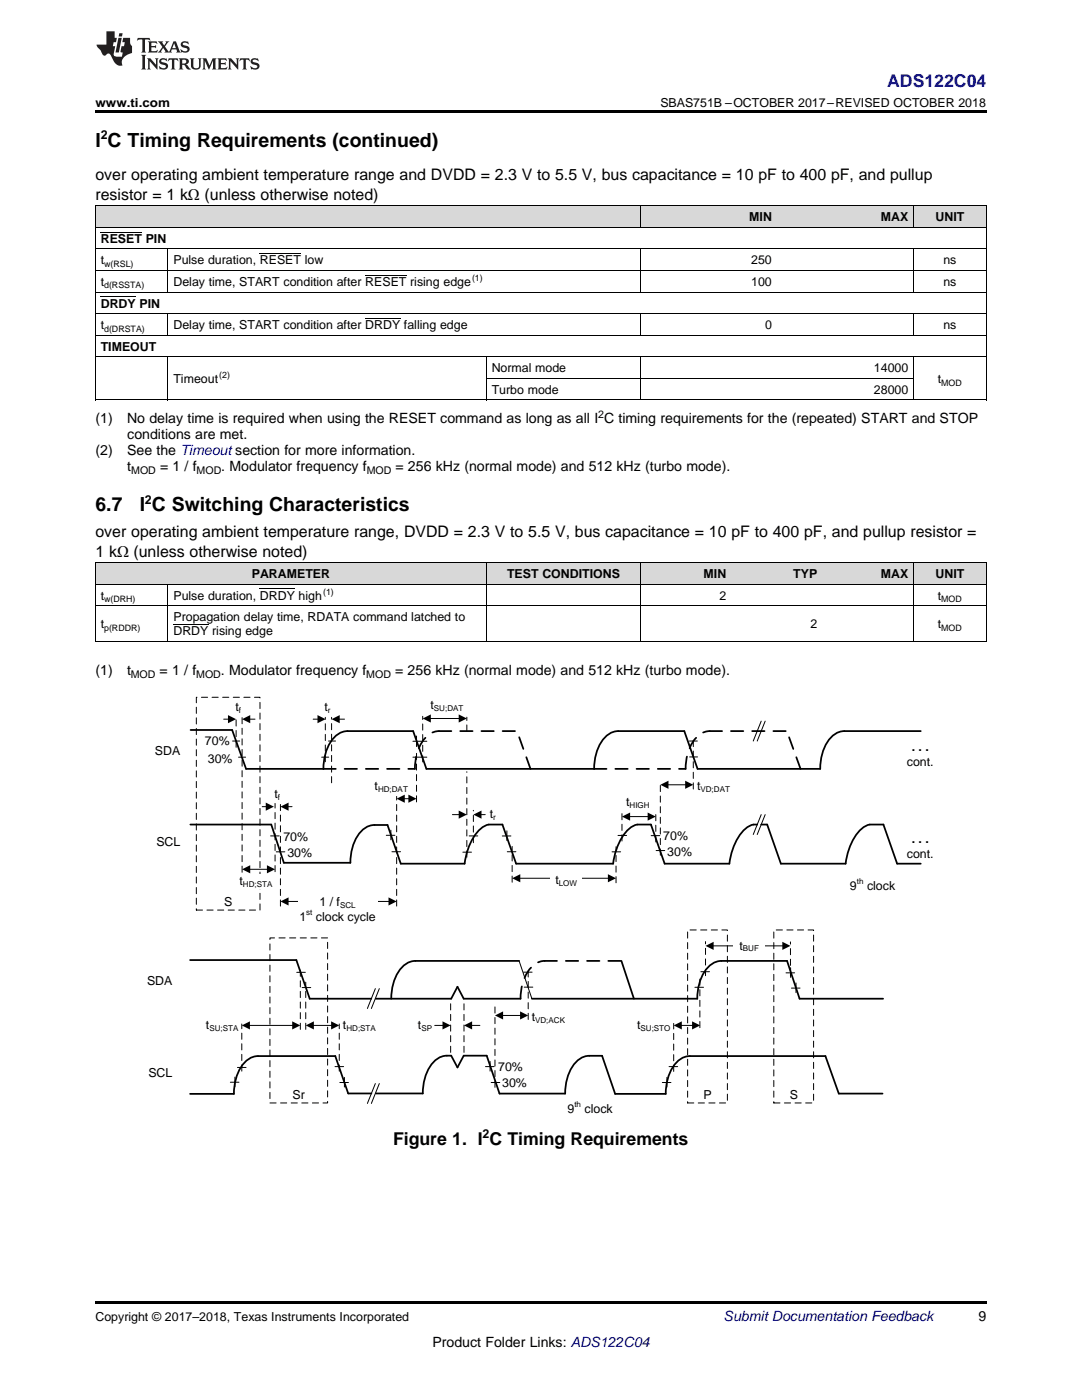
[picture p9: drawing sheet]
<svg xmlns="http://www.w3.org/2000/svg" width="216mm" height="279mm" viewBox="0 0 216 279" stroke-linecap="round" stroke-linejoin="round" font-family="sans-serif">
<g fill="#d8d8d8">
<path d="M19 112.4h14.5v4.3h-14.5z"/>
<path d="M33.5 112.4h63.5v4.3h-63.5z"/>
<path d="M97 112.4h30.9v4.3h-30.9z"/>
<path d="M127.9 112.4h18.1v4.3h-18.1z"/>
<path d="M146 112.4h18.2v4.3h-18.2z"/>
<path d="M164.2 112.4h18.1v4.3h-18.1z"/>
<path d="M182.3 112.4h14.5v4.3h-14.5z"/>
<path d="M19 41.1h14.5v4.3h-14.5z"/>
<path d="M33.5 41.1h63.5v4.3h-63.5z"/>
<path d="M97 41.1h30.9v4.3h-30.9z"/>
<path d="M127.9 41.1h27.2v4.3h-27.2z"/>
<path d="M155.1 41.1h27.2v4.3h-27.2z"/>
<path d="M182.3 41.1h14.5v4.3h-14.5z"/>
</g>
<path d="M19 259.7h177.8v.5h-177.8z" fill="#000"/>
<path d="M38 145.7h8.3l2.8 7.7h15.4a8 8 0 0 1 3.3-7.1l1.5-.4h13.1l2.7 7.5h33.5a8 8 0 0 1 3.2-7.1l1.6-.4h13.1l2.7 7.5h24.5a8 8 0 0 1 3.3-7.1l1.5-.4h15.2M38 164.6h16.1l2.5 7.6h13.3a8 8 0 0 1 3.3-7.2l1.5-.4h2.6l2.7 7.8h12.7a10.9 10.9 0 0 1 3.5-7.3l1.3-.5h2.8l2.7 7.8h19.3a10.9 10.9 0 0 1 3.6-7.3l1.3-.5h2.7l2.7 7.8h12.9a10.9 10.9 0 0 1 3.6-7.3l1.2-.5h.8M153.1 164.6l2.7 7.8h12.9a10.9 10.9 0 0 1 3.5-7.3l1.3-.5h2.8l2.7 7.8h4.7M37.9 191.6h21.2l2.7 7.7h12.3M75 199.3h15l1.3-2.4 1.2 2.4h11.4M103.6 191.8h-20.7a4.6 4.6 0 0 0-3.9 3.1 10.6 10.6 0 0 0-.9 4.4M106.1 199.3h33a8 8 0 0 1 3.3-7.1l1.5-.4h13.2l2.4 7.5h16.7M124 191.8l2.5 7.5M74.1 218.2h-4.6l-2.6-7.4h-15.4a4.6 4.6 0 0 0-3.9 3.1 10.6 10.6 0 0 0-.9 4.4h-8.8M75 218.2h9.4a8 8 0 0 1 3.3-7.1l.7-.3 1.6-.1 1.3 2.3 1.2-2.3h4.6l2.6 7.6h13.1a8 8 0 0 1 3.3-7.2l1.5-.4h2.5l2.6 7.6h10.1a8 8 0 0 1 3.3-7.2l1.5-.3h27.1l2.7 7.5h8.7" fill="none" stroke="#000" stroke-width=".35"/>
<path d="M64.5 153.4h18.3M82.8 153.4a8 8 0 0 1 3.3-7.1l1.5-.4M87.6 145.9h15.6M105.9 153.4l-2.7-7.5M118.6 153.4h18.2M136.8 153.4a8 8 0 0 1 3.3-7.1l1.5-.4M141.6 145.9h15.4M159.7 153.4l-2.7-7.5M103.9 199.3a8 8 0 0 1 3.3-7.1l1.5-.4M108.7 191.8h15.3" fill="none" stroke="#000" stroke-width=".35" stroke-dasharray="2.5 1.8"/>
<g fill="none" stroke="#000" stroke-width=".2">
<path d="M59.2 194h1.7M60.3 197.1h1.7M103.6 191.8l2.5 7.5M138.7 197h1.7M139.8 193.9h1.8M142.2 188.8h14.1M156.8 194.2h1.8M157.8 193.1v2M157.9 197.2h1.7M158.8 196.2v1.9M46 216h1.7M46.9 215v1.9"/>
<path d="M47.4 213h1.7M49.7 204.6h8.8M62.4 204.6h3.9M66.8 212.9h1.8M67.8 216h1.7M68.7 215v1.9M86.7 204.6h1.8M94 204.6h1.8M96.9 212.9h1.7M97.8 211.8v2M98 216h1.7M100.2 202.7h3.8"/>
<path d="M132.2 216h1.7M133.1 215v1.9M133.5 212.9h1.7M135.8 204.6h2.5"/>
</g>
<g fill="none" stroke="#000" stroke-width=".2" stroke-dasharray="1.2 .9">
<path d="M47.1 149.1v-6M64.9 152v-8.8M66.2 156.2v-13M84.3 152.1v-9.1M138.3 157.5v-10.4M48.3 174.1v-31M54.9 174v-13.7M83.1 160v-9.7M93.2 171.1v-17.1M94.5 168.2v-6.5M102.2 176.1v-7.2M122.9 176.2v-7.2"/>
<path d="M124.1 167.8v-5.7M130.9 168v-5.7M131.8 170.7v-14.7M53.9 187.2h11.5v32.9h-11.5zM56 180.8v-20.5M79.1 180.8v-21.9M137.2 185.6h7.9v34.5h-7.9zM140.8 194.7v-6.8M154.4 185.6h7.9v34.5h-7.9zM157.7 194.8v-6.8M48.2 213.8v-9.4M59.9 205.4v-12.3"/>
<path d="M61 205.4v-9.4M67.7 213.8v-9.4M89.9 210v-9.8M92.6 210v-9.8M98.8 217v-16.8M105.4 203.5v-10.5M134.4 213.8v-9.6M139.7 205.1v-9.9"/>
</g>
<path d="M140.8 188.8l1.6-.8v1.6zM156.1 188l1.6 .8-1.6 .8zM48.2 204.6l1.7-.8v1.7zM58.3 203.8l1.6 .8-1.6 .9zM61 204.6l1.6-.8v1.7zM66.1 203.8l1.6 .8-1.6 .9zM88.3 203.8l1.6 .8-1.6 .9zM92.6 204.6l1.6-.8v1.7zM98.8 202.7l1.6-.9v1.7zM103.8 201.8l1.6 .9-1.6 .8zM134.4 204.6l1.6-.8v1.7zM138.1 203.8l1.6 .8-1.6 .9z" fill="#000"/>
<path d="M146.3 186.8h6.4v4h-6.4z" fill-rule="evenodd" fill="#fff"/>
<path d="M77.1 166.7h1.7M78 165.7v1.9M78.2 170h1.7M92.4 170.1h1.7M93.6 166.8h1.7M100.2 166.8h1.7M101.1 165.8v1.9M101.2 170h1.7M103.6 175.3h17.9" fill="none" stroke="#000" stroke-width=".2"/>
<path d="M102.2 175.3l1.6-.8v1.6zM121.3 174.5l1.6 .8-1.6 .8z" fill="#000"/>
<path d="M109.8 173.7h6.4v4h-6.4z" fill-rule="evenodd" fill="#fff"/>
<path d="M57.4 179.9h20.3M122.1 170h1.7M123.3 166.7h1.7M129.9 166.8h1.8M130.9 169.7h1.7M104.5 194h1.7M104.6 197h1.7" fill="none" stroke="#000" stroke-width=".2"/>
<path d="M77.5 179.1l1.6 .8-1.6 .8zM56 179.9l1.6-.8v1.6z" fill="#000"/>
<path d="M59.4 179.6h15.9v4h-15.9z" fill-rule="evenodd" fill="#fff"/>
<g fill="none" stroke="#000" stroke-width=".2">
<path d="M44.6 143.5h1.1M46.4 147.9h1.4M47.6 151.1h1.4M49.7 143.5h1.2M62.5 143.5h1.1M64.2 151.1h1.4M65.5 147.9h1.5M67.6 143.5h1.1M80.6 159.4h1.1M82.4 151.1h2.8M82.4 147.9h2.8M83.1 146.9v2.1"/>
<path d="M85.8 143.4h5.9M133.2 156.6h3.7M137.6 147.9h1.5M137.6 151.1h1.6M49.7 173.5h3.8M52.3 161h.9M54 166.8h1.7M55.1 170h1.7M57.4 161h.9M90.3 162.6h1.4M95.9 162.6h.9M125.5 163h3.9"/>
</g>
<g fill="#000">
<path d="M45.5 142.7l1.6 .8-1.6 .8zM48.3 143.5l1.6-.8v1.6zM63.4 142.7l1.6 .8-1.6 .8zM66.2 143.5l1.6-.8v1.6zM81.5 158.6l1.6 .8-1.6 .8zM84.3 143.4l1.7-.8v1.6zM91.5 142.6l1.7 .8-1.7 .8zM131.8 156.6l1.6-.8v1.6zM136.7 155.8l1.6 .8-1.6 .8zM48.3 173.5l1.6-.8v1.6zM53 160.2l1.7 .8-1.7 .8zM53.3 172.7l1.6 .8-1.6 .8z"/>
<path d="M56 161l1.6-.8v1.6zM79.1 159.4l1.7-.8v1.6zM91.5 161.8l1.7 .8-1.7 .8zM94.5 162.6l1.6-.8v1.6zM124.1 163l1.6-.8v1.6zM129.2 162.2l1.7 .8-1.7 .8z"/>
</g>
<path d="M39.2 139.2h12.7v42.4h-12.7zM93.2 145.9v-2.8" fill="none" stroke="#000" stroke-width=".2" stroke-dasharray="1.2 .9"/>
<path d="M47.3 174.4h7.5v2.9h-7.5z" fill-rule="evenodd" fill="#fff"/>
<g fill="none" stroke="#000" stroke-width=".2">
<path d="M19 58.3h177.8M19 54h177.8M19 49.7h177.8M19 45.4h177.8M19 41.1h177.8M19.1 41.1v38.8M33.5 49.7v8.6M127.8 41.1v4.3M127.8 49.7v8.6M182.3 41.1v4.3M182.3 49.7v8.6M196.8 41.1v38.8"/>
<path d="M19 79.8h177.8M19 71.2h177.8M19 66.9h177.8M19 62.6h177.8M33.5 62.7v4.3M33.5 71.3v8.6M97 71.3v8.6M97 75.5h85.3M127.8 62.7v4.3M127.8 71.3v8.6M182.3 62.7v4.3M182.3 71.3v8.6"/>
<path d="M19 116.6h177.8M19 112.3h177.8M19.1 112.3v15.8M33.5 116.6v11.5M97 112.3v15.8M127.8 112.3v15.8M182.3 112.3v15.8M196.8 112.3v15.8M19 128h177.8M19 120.9h177.8M151.9 143.9l-1.6 4M152.7 143.9l-1.6 4"/>
<path d="M151.9 162.6l-1.6 3.9M152.7 162.6l-1.6 3.9M74.9 197.3l-1.6 4M75.7 197.3l-1.6 4M74.9 216.2l-1.6 4M75.7 216.2l-1.6 4"/>
</g>
<path d="M151.9 164.6h1.2" fill="none" stroke="#000" stroke-width=".35"/>
<path d="M19 22h177.8v.5h-177.8zM19 128.1h.2zM96.9 128.1h.1zM127.8 128.1h.1zM182.2 128.1h.1zM196.7 128.1h.1z" fill="#000"/>
<g fill="#231f20">
<path d="M27.5 7.6l-.1 .5 .4-.2h.6v.1v2.1l-.2 .4h1l-.3-.4v-2.1l.1-.1h.5l.5 .2-.2-.5zM29.5 8.3l.2 .3v1.5l-.2 .4h1.8l.2-.6a1.04 1.04 0 0 1-1.3 .2v-.7h.6l.3 .2v-.6l-.3 .2h-.6v-.6l.8-.1 .4 .3-.2-.5zM31.5 8.3l.9 1.1-.9 1.1h.8l-.2-.2 .5-.7 .4 .7-.2 .2h1.5l-.1-.2 .1-.4h.9l.1 .4-.2 .2h1l-.3-.3-.7-1.9h-.5l-.9 2-.8-1 .9-1h-.8l.1 .3-.3 .5-.4-.6 .2-.2zM34.7 8.6l.4 1h-.7zM36.3 8.4a.63 .63 0 0 0-.2 .7 .63 .63 0 0 0 .6 .4l.6 .2 .1 .2a.75 .75 0 0 1-.7 .4 .75 .75 0 0 1-.6-.5l.1 .7 .1-.1a1.11 1.11 0 0 0 1.5-.6 1.13 1.13 0 0 0-1.2-.8l-.1-.4a1.04 1.04 0 0 1 1.2 .2l-.2-.5-.1 .1-.5-.2zM28.2 10.9l.2 .4v2.2l-.2 .4h1l-.3-.4v-2.2l.3-.4zM29.3 11.6l.3 .4v1.5l-.3 .4h.8l-.2-.4v-1.3l1.5 1.7v-1.9l.2-.4h-.7l.2 .4v.9l-1.1-1.3zM32 11.8a.62 .62 0 0 0-.2 .7 .62 .62 0 0 0 .6 .4l.6 .1 .1 .3a.76 .76 0 0 1-.7 .3 .76 .76 0 0 1-.6-.4l.1 .7 .1-.1a1.11 1.11 0 0 0 1.5-.6 1.13 1.13 0 0 0-1.2-.8l-.1-.4a1.04 1.04 0 0 1 1.2 .2l-.2-.6-.1 .1-.5-.1zM33.7 11.6l-.2 .6a.61 .61 0 0 1 .8-.3v1.6l-.2 .4h.9l-.2-.4v-1.6a.63 .63 0 0 1 .8 .3l-.2-.6zM35.6 11.6l.3 .4v1.5l-.3 .4h1l-.2-.2v-.8l.5 .2a.76 .76 0 0 0 1.2 .7l-1-1a.58 .58 0 0 0 .6-.5 .58 .58 0 0 0-.5-.6zM36.4 11.9h.1a.45 .45 0 0 1 .5 .1 .45 .45 0 0 1 .1 .5l-.7 .2zM37.9 11.6l.2 .2a2.17 2.17 0 0 0 .3 1.9 .99 .99 0 0 0 1.6-.6v-1.1l.2-.4h-.7l.2 .2a1.92 1.92 0 0 1-.2 1.8 .6 .6 0 0 1-.9-.5v-1.1l.2-.4zM40.4 11.6l.2 .4v1.5l-.2 .4h.7l-.2-.4v-1.4l.8 1.8 .8-1.8v1.4l-.2 .4h.9l-.2-.4v-1.5l.2-.4h-.8l-.6 1.5-.6-1.5zM43.4 11.6l.2 .4v1.5l-.2 .4h1.8l.2-.6a1.04 1.04 0 0 1-1.3 .1v-.6h.5l.4 .2v-.6l-.4 .2h-.5v-.7h.8l.3 .3-.1-.6zM45.5 11.6l.2 .4v1.5l-.2 .4h.7l-.2-.4v-1.3l1.5 1.7v-1.9l.2-.4h-.7l.2 .4v.9l-1.1-1.3zM47.9 11.6l-.1 .6a.61 .61 0 0 1 .8-.3v1.6l-.3 .4h1l-.3-.4 .1-1.6a.63 .63 0 0 1 .7 .3l-.1-.6zM50.2 11.8a.62 .62 0 0 0-.2 .7 .62 .62 0 0 0 .6 .4l.6 .1 .2 .3a.76 .76 0 0 1-.8 .3 .76 .76 0 0 1-.6-.4l.1 .7 .2-.1a1.11 1.11 0 0 0 1.5-.6 1.13 1.13 0 0 0-1.3-.8l-.1-.4a1.04 1.04 0 0 1 1.2 .2l-.1-.6-.2 .1-.5-.1z"/>
<path d="M21.2 6.3v2.6h-1.9l.1 .4 .7 .9a.91 .91 0 0 0 1 .8 .56 .56 0 0 1 .5-.3 .56 .56 0 0 1 .5 .3l.4 .8a1.53 1.53 0 0 0 1.9 1.2 1.54 1.54 0 0 1 1-2.1l.9-.3v-1.4a1.52 1.52 0 0 1-.3-1.6h-1.4l-.2 .8h.5l-.2 .8h-.4l-.2 1v.2l.4 .1-.2 .8a1.93 1.93 0 0 1-1.6-.3l.3-1.8h-.5l.2-.8h.4l.2-.8h-.4v-1.3zM23.6 7.6l-.6 2.9h.7l.6-2.9zM23.8 6.6l-.1 .7h.6l.2-.7z"/>
</g>
<path d="M20.1 59.2h7M20.1 46.3h8.2M51.9 50.6h8.2M72.9 54.9h8.2M72.9 63.5h7M51.9 117.5h6.9M34.6 124.7h7" fill="none" stroke="#000" stroke-width=".2"/>
<g font-size="3.9">
<text x="19" y="29.3">I C Timing Requirements (continued)</text>
<text x="19" y="102.1">6.7</text>
<text x="27.9" y="102.1">I C Switching Characteristics</text>
</g>
<text font-size="3.5" fill="#00f" x="177" y="17.3">ADS122C04</text>
<text font-size="3.5" x="78.4" y="228.4">Figure 1. I C Timing Requirements</text>
<g font-size="3.2">
<text x="19" y="36">over operating ambient temperature range and DVDD = 2.3 V to 5.5 V, bus capacitance = 10 pF to 400 pF, and pullup</text>
<text x="19" y="39.9">resistor = 1 kΩ (unless otherwise noted)</text>
<text x="19" y="107.2">over operating ambient temperature range, DVDD = 2.3 V to 5.5 V, bus capacitance = 10 pF to 400 pF, and pullup resistor =</text>
<text x="19" y="111.1">1 kΩ (unless otherwise noted)</text>
</g>
<g font-size="2.8">
<text x="19" y="84.5">(1)</text>
<text x="25.4" y="84.5">No delay time is required when using the RESET command as long as all I C timing requirements for the (repeated) START and STOP</text>
<text x="25.4" y="87.6">conditions are met.</text>
<text x="19" y="90.8">(2)</text>
<text x="25.4" y="90.8">See the Timeout section for more information.</text>
<text x="25.4" y="94">t</text>
<text x="31.9" y="94">= 1 / f</text>
<text x="44.2" y="94">. Modulator frequency f</text>
<text x="78.9" y="94">= 256 kHz (normal mode) and 512 kHz (turbo mode).</text>
<text x="19" y="134.8">(1)</text>
<text x="25.4" y="134.8">t</text>
<text x="31.9" y="134.8">= 1 / f</text>
<text x="44.1" y="134.8">. Modulator frequency f</text>
<text x="78.8" y="134.8">= 256 kHz (normal mode) and 512 kHz (turbo mode).</text>
<text x="195.3" y="263.6">9</text>
<text x="86.3" y="268.9">Product Folder Links: ADS122C04</text>
</g>
<text font-size="2.8" fill="#0000c8" x="144.4" y="263.6">Submit Documentation Feedback</text>
<g font-size="2.5">
<text x="19" y="21.4">www.ti.com</text>
<text x="131.8" y="21.4">SBAS751B –OCTOBER 2017–REVISED OCTOBER 2018</text>
<text x="20.1" y="27.7">2</text>
<text x="149.5" y="44.2">MIN</text>
<text x="175.8" y="44.2">MAX</text>
<text x="186.7" y="44.2">UNIT</text>
<text x="20.1" y="48.5">RESET PIN</text>
<text x="20.1" y="52.8">t</text>
<text x="34.6" y="52.8">Pulse duration, RESET low</text>
<text x="149.9" y="52.8">250</text>
<text x="188.2" y="52.8">ns</text>
<text x="20.1" y="57.1">t</text>
<text x="34.6" y="57.1">Delay time, START condition after RESET rising edge</text>
<text x="149.9" y="57.1">100</text>
<text x="188.2" y="57.1">ns</text>
<text x="20.1" y="61.4">DRDY PIN</text>
<text x="20.1" y="65.7">t</text>
<text x="34.6" y="65.7">Delay time, START condition after DRDY falling edge</text>
<text x="152.6" y="65.7">0</text>
<text x="188.2" y="65.7">ns</text>
<text x="20.1" y="70">TIMEOUT</text>
<text x="34.6" y="76.4">Timeout</text>
<text x="98.1" y="74.3">Normal mode</text>
<text x="174.4" y="74.3">14000</text>
<text x="187.1" y="76.4">t</text>
<text x="98.1" y="78.6">Turbo mode</text>
<text x="174.4" y="78.6">28000</text>
<text x="28.9" y="100.5">2</text>
<text x="20.1" y="119.7">t</text>
<text x="34.6" y="119.7">Pulse duration, DRDY high</text>
<text x="50.2" y="115.4">PARAMETER</text>
<text x="101.2" y="115.4">TEST CONDITIONS</text>
<text x="140.4" y="115.4">MIN</text>
<text x="143.6" y="119.7">2</text>
<text x="158.3" y="115.4">TYP</text>
<text x="175.8" y="115.4">MAX</text>
<text x="186.7" y="115.4">UNIT</text>
<text x="187.1" y="119.7">t</text>
<text x="20.1" y="125.4">t</text>
<text x="34.6" y="124">Propagation delay time, RDATA command latched to</text>
<text x="161.7" y="125.4">2</text>
<text x="187.1" y="125.4">t</text>
<text x="34.6" y="126.8">DRDY rising edge</text>
<text x="47" y="141.9">t</text>
<text x="64.8" y="141.9">t</text>
<text x="85.9" y="141.5">t</text>
<text x="40.9" y="148.6">70%</text>
<text x="181.9" y="149.9">. . .</text>
<text x="30.9" y="150.6">SDA</text>
<text x="41.5" y="152.2">30%</text>
<text x="181" y="152.9">cont.</text>
<text x="54.8" y="159.3">t</text>
<text x="74.7" y="157.8">t</text>
<text x="124.9" y="160.9">t</text>
<text x="139.1" y="157.8">t</text>
<text x="56.5" y="167.9">70%</text>
<text x="97.7" y="163.3">t</text>
<text x="132.4" y="167.7">70%</text>
<text x="31.2" y="168.9">SCL</text>
<text x="57.3" y="171">30%</text>
<text x="133.1" y="170.8">30%</text>
<text x="181" y="171.1">cont.</text>
<text x="181.9" y="168.2">. . .</text>
<text x="47.8" y="176.6">t</text>
<text x="110.8" y="176.4">t</text>
<text x="169.6" y="177.6">9</text>
<text x="173" y="177.6">clock</text>
<text x="44.7" y="180.8">S</text>
<text x="59.7" y="183.8">1</text>
<text x="63" y="183.8">clock cycle</text>
<text x="63.7" y="180.9">1 / f</text>
<text x="147.6" y="189.5">t</text>
<text x="29.3" y="196.6">SDA</text>
<text x="106.1" y="203.8">t</text>
<text x="41.1" y="205.4">t</text>
<text x="68.4" y="205.4">t</text>
<text x="83.4" y="205.4">t</text>
<text x="127.1" y="205.4">t</text>
<text x="29.6" y="214.9">SCL</text>
<text x="99.4" y="213.7">70%</text>
<text x="58.4" y="219.3">Sr</text>
<text x="100.2" y="216.9">30%</text>
<text x="140.3" y="219.3">P</text>
<text x="157.6" y="219.3">S</text>
<text x="96.3" y="227">2</text>
<text x="113.2" y="222">9</text>
<text x="116.6" y="222">clock</text>
<text x="19" y="263.6">Copyright © 2017–2018, Texas Instruments Incorporated</text>
</g>
<g font-size="2.1">
<text x="119.3" y="83.3">2</text>
<text x="26.2" y="94.5">MOD</text>
<text x="39.2" y="94.5">MOD</text>
<text x="73.2" y="94.5">MOD</text>
<text x="26.1" y="135.3">MOD</text>
<text x="39.2" y="135.3">MOD</text>
<text x="73.1" y="135.3">MOD</text>
</g>
<g font-size="1.8">
<text x="20.8" y="53.3">w(RSL)</text>
<text x="20.8" y="57.6">d(RSSTA)</text>
<text x="94.2" y="56.1">(1)</text>
<text x="20.8" y="66.2">d(DRSTA)</text>
<text x="43.7" y="75.5">(2)</text>
<text x="187.8" y="76.9">MOD</text>
<text x="64.5" y="118.7">(1)</text>
<text x="20.8" y="120.2">w(DRH)</text>
<text x="20.8" y="125.9">p(RDDR)</text>
<text x="187.8" y="120.2">MOD</text>
<text x="187.8" y="125.9">MOD</text>
</g>
<g font-size="1.6">
<text x="47.7" y="142.2">f</text>
<text x="65.4" y="142.2">r</text>
<text x="86.6" y="141.8">SU;DAT</text>
<text x="55.4" y="159.7">f</text>
<text x="75.4" y="158.1">HD;DAT</text>
<text x="125.6" y="161.3">HIGH</text>
<text x="139.8" y="158.1">VD;DAT</text>
<text x="98.4" y="163.7">r</text>
<text x="48.5" y="176.9">HD;STA</text>
<text x="111.5" y="176.8">LOW</text>
<text x="171" y="176.4">th</text>
<text x="61.1" y="182.7">st</text>
<text x="67.9" y="181.2">SCL</text>
<text x="148.2" y="189.8">BUF</text>
<text x="41.8" y="205.7">SU;STA</text>
<text x="69.1" y="205.7">HD;STA</text>
<text x="84.1" y="205.7">SP</text>
<text x="106.8" y="204.1">VD;ACK</text>
<text x="127.8" y="205.7">SU;STO</text>
<text x="114.6" y="220.9">th</text>
</g>
</svg>
